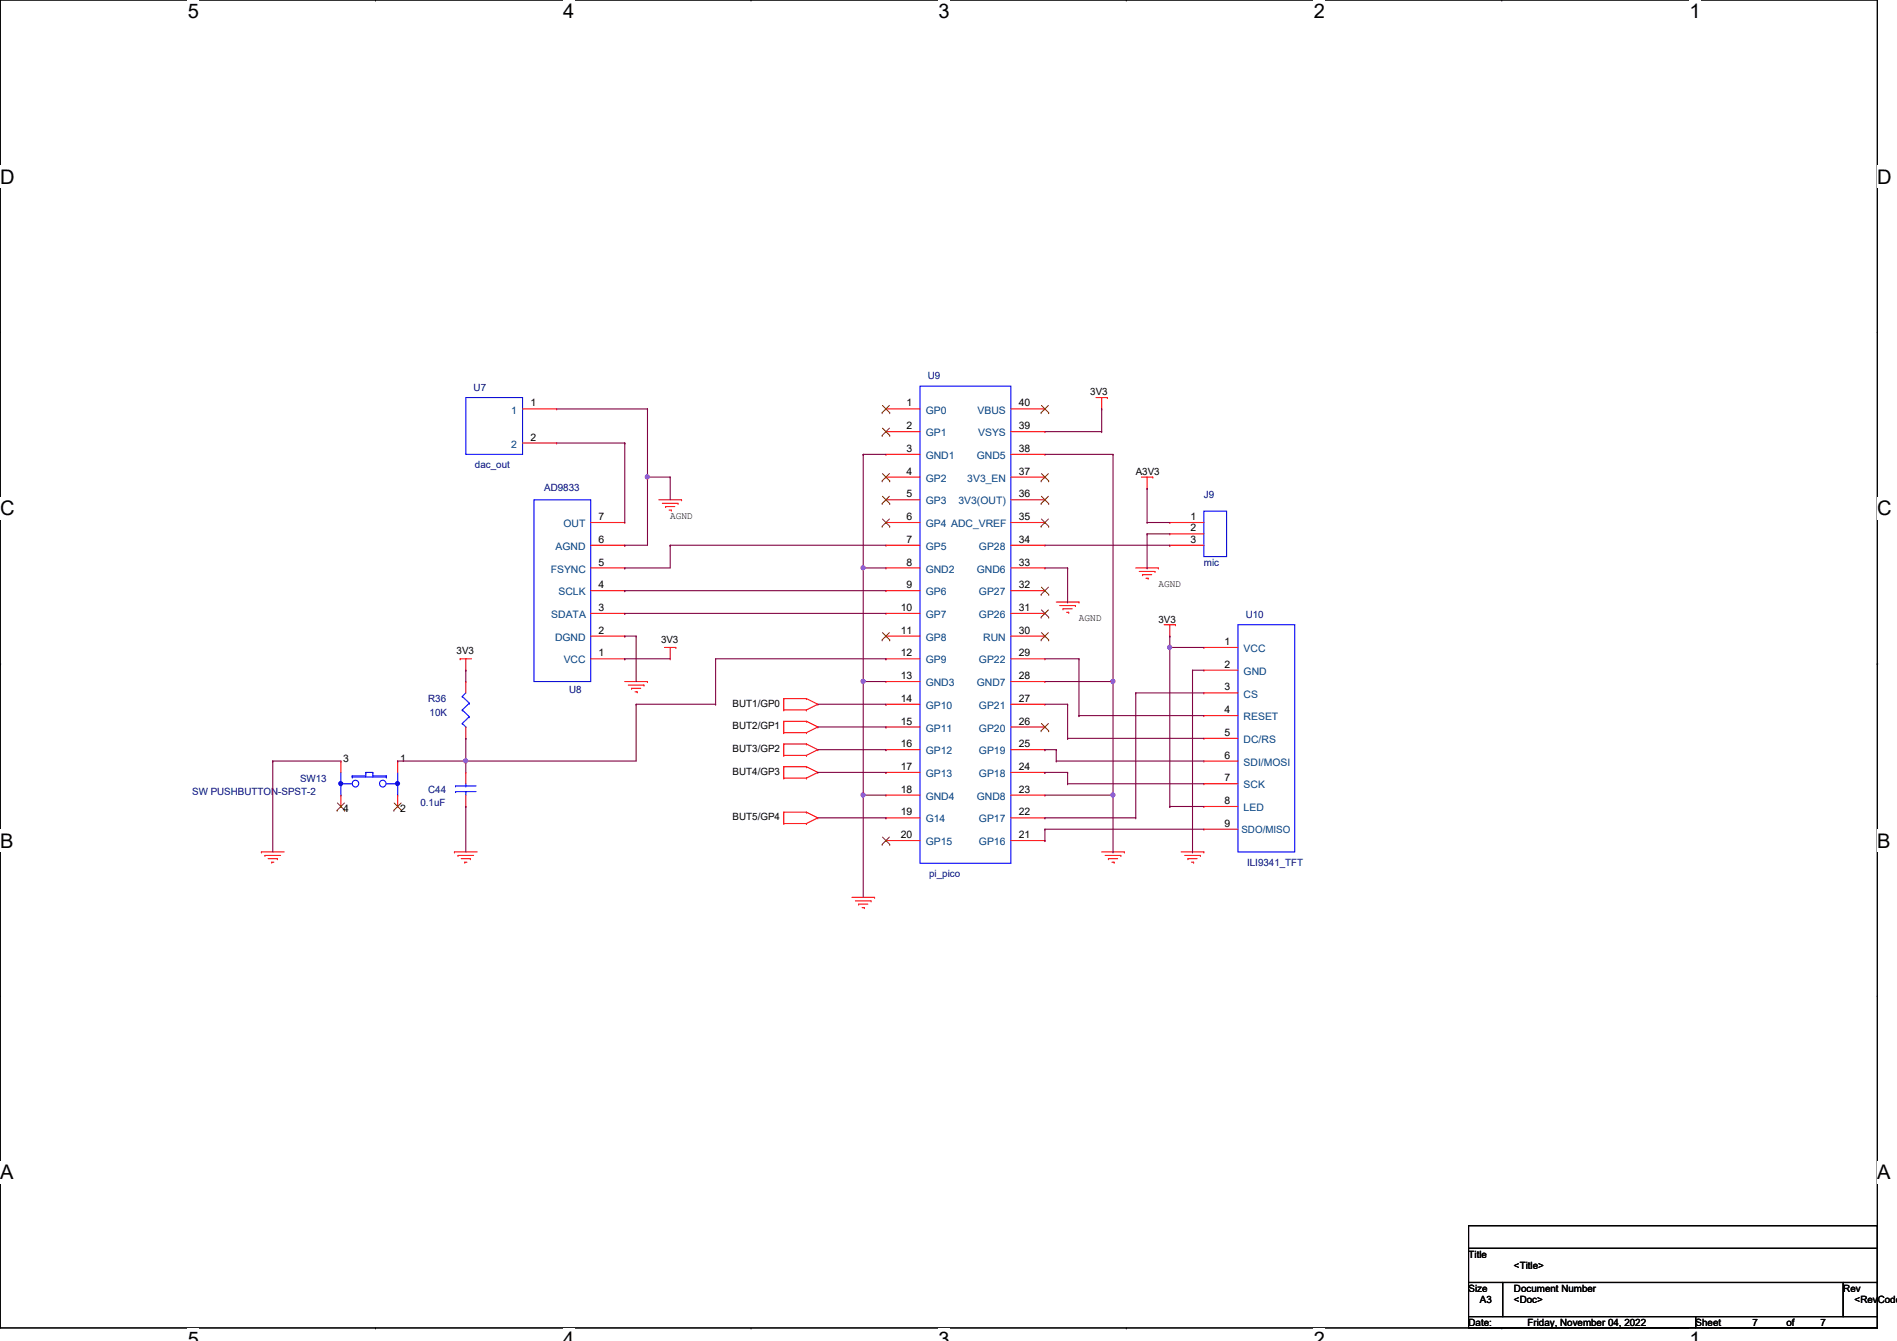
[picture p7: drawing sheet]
<svg xmlns="http://www.w3.org/2000/svg" width="297mm" height="210mm" viewBox="0 0 297 210" stroke-linecap="round" stroke-linejoin="round" font-family="sans-serif">
<path d="M0 0h294v207.9h-294z" fill="none" stroke="#000" stroke-width=".17"/>
<g fill="#fff">
<path d="M29.4 0h1.8v3.5h-1.8z"/>
<path d="M29.4 207.9h1.8v2h-1.8z"/>
</g>
<path d="M58.8 0h.1M58.8 207.9h.1" fill="none" stroke="#000" stroke-width=".17"/>
<g fill="#fff">
<path d="M88.2 0h1.7v3.5h-1.7z"/>
<path d="M88.2 207.9h1.7v2h-1.7z"/>
</g>
<path d="M117.6 0h.1M117.6 207.9h.1" fill="none" stroke="#000" stroke-width=".17"/>
<g fill="#fff">
<path d="M147 0h1.7v3.5h-1.7z"/>
<path d="M147 207.9h1.7v2h-1.7z"/>
</g>
<path d="M176.4 0h.1M176.4 207.9h.1" fill="none" stroke="#000" stroke-width=".17"/>
<g fill="#fff">
<path d="M205.7 0h1.8v3.5h-1.8z"/>
<path d="M205.7 207.9h1.8v2h-1.8z"/>
</g>
<path d="M235.2 0h.1M235.2 207.9h.1" fill="none" stroke="#000" stroke-width=".17"/>
<g fill="#fff">
<path d="M264.5 0h1.8v3.5h-1.8z"/>
<path d="M264.5 207.9h1.8v2h-1.8z"/>
<path d="M0 26h2.3v3.4h-2.3z"/>
<path d="M294 26h2.2v3.4h-2.2z"/>
<path d="M0 77.9h2.3v3.5h-2.3z"/>
<path d="M294 77.9h2.2v3.5h-2.2z"/>
</g>
<path d="M0 51.9h.1M294 51.9h.1" fill="none" stroke="#000" stroke-width=".17"/>
<g fill="#fff">
<path d="M0 129.9h2.1v3.4h-2.1z"/>
<path d="M294 129.9h2v3.4h-2z"/>
</g>
<path d="M0 103.9h.1M294 103.9h.1" fill="none" stroke="#000" stroke-width=".17"/>
<path d="M0 103.9h.1M294 103.9h.1" fill="none" stroke="#000" stroke-width=".16"/>
<g fill="#fff">
<path d="M0 181.8h2.1v3.5h-2.1z"/>
<path d="M294 181.8h2v3.5h-2z"/>
</g>
<path d="M0 155.9h.1M294 155.9h.1M230 191.9h64v3.5h-64zM230 195.4h64v5.3h-64zM230 200.7h5.3v5.4h-5.3zM230 206.1h35.5v1.8h-35.5zM235.3 200.7h53.3v5.4h-53.3zM265.5 206.1h28.5v1.8h-28.5zM288.6 200.7h5.4v5.4h-5.4z" fill="none" stroke="#000" stroke-width=".17"/>
<g fill="none" stroke="#f00" stroke-width=".17">
<path d="M81.8 64h5.4M81.8 69.3h5.4M87.2 64h.1M87.2 69.3h.1M103.2 78.2h3.5M103.7 78.8h2.5M104.2 79.3h.1M104.2 79.3h1.5M104.8 79.8h.3M105.1 79.8h.1M106.2 78.8h.1M106.7 78.2h.1"/>
<path d="M138.7 64h.1M138.7 67.6h.1M138.7 71.1h.1M138.7 74.7h.1M138.7 78.2h.1M138.7 78.2h5.4M138.7 74.7h5.4M138.7 64h5.4M138.7 67.6h5.4M138.7 71.1h5.4M158.3 78.2h5.3M158.3 74.7h5.3"/>
<path d="M158.3 64h5.3M158.3 67.6h5.3M158.3 71.1h5.3M163.6 64h.1M163.6 67.6h.1M163.6 71.1h.1M163.6 74.7h.1M163.6 78.2h.1M171.6 62.2h1.8M172.5 64h.1M172.5 62.2v1.8M173.4 62.2h.1"/>
<path d="M178.7 74.7h1.8M179.6 76.5h.1M179.6 74.7v1.8M180.5 74.7h.1M92.5 88.9h5.3M92.5 81.8h5.3M92.5 85.3h5.3M92.5 92.5h5.3M92.5 96h5.3M92.5 99.6h5.3M97.8 99.6h.1M97.8 96h.1"/>
<path d="M97.8 92.5h.1M97.8 88.9h.1M97.8 85.3h.1M97.8 81.8h.1M138.7 81.8h.1M138.7 85.3h.1M138.7 88.9h.1M138.7 92.5h.1M138.7 96h.1M138.7 99.6h.1M138.7 88.9h5.4M138.7 81.8h5.4"/>
<path d="M138.7 85.3h5.4M138.7 92.5h5.4M138.7 96h5.4M138.7 99.6h5.4M158.3 88.9h5.3M158.3 81.8h5.3M158.3 85.3h5.3M158.3 92.5h5.3M158.3 96h5.3M158.3 99.6h5.3M163.6 81.8h.1M163.6 85.3h.1"/>
<path d="M163.6 88.9h.1M163.6 92.5h.1M163.6 96h.1M163.6 99.6h.1M165.4 94.2h3.5M165.9 94.8h2.5M166.5 95.3h.1M166.5 95.3h1.4M167 95.8h.3M167.3 95.8h.1M168.4 94.8h.1M168.9 94.2h.1"/>
<path d="M177.8 88.9h3.6M178.4 89.5h2.4M178.9 90h.1M178.9 90h1.4M179.4 90.5h.4M179.8 90.5h.1M180.8 89.5h.1M181.4 88.9h.1M182.3 97.8h1.8M183.2 99.6h.1M183.2 97.8v1.8M184.1 97.8h.1"/>
<path d="M72 103.1h.1M72 103.1h1.8M72.9 104.9h.1M72.9 106.7h.1M72.9 115.6h.1M72.9 103.1v1.8M72.9 106.7v1.8M72.9 113.8v1.8M92.5 103.1h5.3M97.8 103.1h.1M97.8 106.7h3.6M98.4 107.2h2.4"/>
<path d="M98.9 107.7h.1M98.9 107.7h1.4M99.4 108.3h.4M99.8 108.3h.1M100.8 107.2h.1M101.4 106.7h.1M104.1 101.3h1.7M104.9 103.1h.1M104.9 101.3v1.8M105.8 101.3h.1M122.7 111.1h.1M122.7 109.3h.1"/>
<path d="M122.7 114.7h.1M122.7 112.9h.1M122.7 118.2h.1M122.7 116.5h.1M122.7 111.1h3.6M122.7 109.3v1.8M122.7 112.9v1.8M122.7 116.5v1.7M122.7 109.3h3.6M122.7 114.7h3.6M122.7 112.9h3.6M122.7 118.2h3.6"/>
<path d="M122.7 116.5h3.6M126.3 111.1h.1M126.3 109.3h.1M126.3 114.7h.1M126.3 112.9h.1M126.3 118.2h.1M126.3 116.5h.1M126.3 109.3l1.8 .9M126.3 112.9l1.8 .9M126.3 116.5l1.8 .8M128.1 110.2h.1M128.1 113.8h.1"/>
<path d="M128.1 117.3h.1M128.1 110.2l-1.8 .9M128.1 113.8l-1.8 .9M128.1 117.3l-1.8 .9M138.7 103.1h.1M138.7 106.7h.1M138.7 110.2h.1M138.7 113.8h.1M138.7 117.3h.1M138.7 106.7h5.4M138.7 103.1h5.4M138.7 110.2h5.4"/>
<path d="M138.7 113.8h5.4M138.7 117.3h5.4M158.3 106.7h5.3M158.3 103.1h5.3M158.3 110.2h5.3M158.3 113.8h5.3M158.3 117.3h5.3M163.6 103.1h.1M163.6 106.7h.1M163.6 110.2h.1M163.6 113.8h.1M163.6 117.3h.1"/>
<path d="M40.9 133.3h.1M40.9 133.3h3.6M41.5 133.9h.1M41.5 133.9h2.4M42 134.4h1.4M42.5 135h.1M42.5 135h.4M43.4 134.4h.1M71.2 133.3h.1M71.2 133.3h3.5M71.7 133.9h.1M71.7 133.9h2.5"/>
<path d="M72.2 134.4h1.5M72.8 135h.1M72.8 135h.3M72.9 120.9h.1M72.9 126.2h.1M72.9 120.9v1.8M72.9 124.5v1.7M73.7 134.4h.1M122.7 121.8h.1M122.7 120h.1M122.7 128.9h.1M122.7 127.1h.1"/>
<path d="M122.7 120v1.8M122.7 127.1v1.8M122.7 121.8h3.6M122.7 120h3.6M122.7 128.9h3.6M122.7 127.1h3.6M126.3 121.8h.1M126.3 120h.1M126.3 128.9h.1M126.3 127.1h.1M126.3 120l1.8 .9M126.3 127.1l1.8 .9"/>
<path d="M128.1 120.9h.1M128.1 128h.1M128.1 120.9l-1.8 .9M128.1 128l-1.8 .9M138.7 120.9h.1M138.7 124.5h.1M138.7 128h.1M138.7 131.6h.1M138.7 120.9h5.4M138.7 124.5h5.4M138.7 128h5.4M138.7 131.6h5.4"/>
<path d="M158.3 120.9h5.3M158.3 124.5h5.3M158.3 128h5.3M158.3 131.6h5.3M163.6 120.9h.1M163.6 124.5h.1M163.6 128h.1M163.6 131.6h.1M172.5 133.3h3.6M173.1 133.9h2.4M173.6 134.4h.1M173.6 134.4h1.4"/>
<path d="M174.1 135h.4M174.5 135h.1M175.5 133.9h.1M176.1 133.3h.1M185 133.3h3.5M185.5 133.9h2.5M186 134.4h.1M186 134.4h1.4M186.6 135h.3M186.9 135h.1M188 133.9h.1M188.5 133.3h.1"/>
<path d="M133.4 140.5h3.5M133.9 141h2.5M134.4 141.5h.1M134.4 141.5h1.5M135 142.1h.3M135.3 142.1h.1M136.4 141h.1M136.9 140.5h.1"/>
</g>
<g fill="none" stroke="#00f" stroke-width=".17">
<path d="M72.9 62.2h8.9v8.9h-8.9zM83.6 78.2h8.9v28.5h-8.9zM144.1 60.5h14.2v74.6h-14.2zM72.4 109h.1M72.4 111.1h.1M72.4 113.2h.1M72.4 109l1.1 1.1M72.4 111.1l1.1 1.1M72.4 113.2l.5 .6M72.9 113.8h.1M72.9 108.5l-.5 .5M73.5 110.1h.1"/>
<path d="M73.5 112.2h.1M73.5 110.1l-1.1 1M73.5 112.2l-1.1 1M53.4 122.7h.1M53.4 124.5h.1M53.4 122.7h1.8M53.4 120.9v3.6M55.2 121.6h.1M55.2 121.5h.1M55.2 121.6h5.3M55.2 121.5v.1M55.2 121.5h2.1"/>
<path d="M57.3 121.5h.1M57.3 120.9h.1M57.3 120.9v.6M57.3 120.9h1.1M58.4 120.9h.1M58.4 121.5h.1M58.4 121.5h2.1M58.4 120.9v.6M60.5 121.5h.1M60.5 121.6h.1M60.5 121.5v.1M60.5 122.7h1.8"/>
<path d="M62.3 122.7h.1M62.3 124.5h.1M62.3 120.9v3.6M71.3 123.9h.1M71.3 123h.1M71.3 123.9h3.2M71.3 123h3.2M72.9 123h.1M72.9 123.9h.1M72.9 122.7v.3M72.9 123.9v.6"/>
<circle cx="55.7" cy="122.7" r=".52"/>
<circle cx="59.9" cy="122.7" r=".52"/>
</g>
<g fill="none" stroke="#804000" stroke-width=".16">
<path d="M138.1 64.6h.1M138.1 68.2h.1M138.1 75.3h.1M138.1 78.8h.1M138.2 63.5l1.1 1.1M138.2 67l1.1 1.2M138.2 74.1l1.1 1.2M138.2 77.7l1.1 1.1M139.3 63.5l-1.2 1.1M139.3 67l-1.2 1.2M139.3 74.1l-1.2 1.2M139.3 77.7l-1.2 1.1"/>
<path d="M139.3 64.6h.1M139.3 68.2h.1M139.3 75.3h.1M139.3 78.8h.1M163 64.6h.1M163 75.3h.1M163 78.8h.1M163.1 63.5l1.1 1.1M163.1 74.1l1.1 1.2M163.1 77.7l1.1 1.1M164.2 63.5l-1.2 1.1M164.2 74.1l-1.2 1.2"/>
<path d="M164.2 77.7l-1.2 1.1M164.2 64.6h.1M164.2 75.3h.1M164.2 78.8h.1M138.1 82.4h.1M138.2 81.2l1.1 1.2M138.2 99l1.1 1.2M139.3 81.2l-1.2 1.2M139.3 99l-1.2 1.2M139.3 82.4h.1M163 82.4h.1M163 93h.1"/>
<path d="M163 96.6h.1M163.1 81.2l1.1 1.2M163.1 91.9l1.1 1.1M163.1 95.5l1.1 1.1M163.1 99l1.1 1.2M164.2 81.2l-1.2 1.2M164.2 91.9l-1.2 1.1M164.2 95.5l-1.2 1.1M164.2 99l-1.2 1.2M164.2 82.4h.1M164.2 93h.1M164.2 96.6h.1"/>
<path d="M138.1 100.2h.1M139.3 100.2h.1M163 100.2h.1M163 114.4h.1M163.1 113.2l1.1 1.2M164.2 113.2l-1.2 1.2M164.2 100.2h.1M164.2 114.4h.1M138.1 132.2h.1M138.2 131l1.1 1.2M139.3 131l-1.2 1.2M139.3 132.2h.1"/>
</g>
<circle cx="53.4" cy="122.7" r=".32" fill="#00f"/>
<circle cx="53.4" cy="122.7" r=".32" fill="none" stroke="#00f" stroke-width=".17"/>
<circle cx="62.2" cy="122.7" r=".32" fill="#00f"/>
<g fill="none" stroke="#00f" stroke-width=".17">
<path d="M188.5 80h3.6v7.1h-3.6zM193.8 97.8h8.9v35.5h-8.9z"/>
<circle cx="62.2" cy="122.7" r=".32"/>
</g>
<g fill="none" stroke="#f00" stroke-width=".17">
<path d="M183.2 81.8h.1M183.2 83.6h.1M183.2 85.3h.1M183.2 81.8h5.3M183.2 83.6h5.3M183.2 85.3h5.3M53.4 119.1h.1M53.4 119.1v1.8M62.3 119.1h.1M62.3 119.1v1.8M188.5 101.3h.1M188.5 104.9h.1"/>
<path d="M188.5 108.5h.1M188.5 112h.1M188.5 115.6h.1M188.5 119.1h.1M188.5 101.3h5.3M188.5 104.9h5.3M188.5 108.5h5.3M188.5 112h5.3M188.5 115.6h5.3M188.5 119.1h5.3M53.4 126.2h.1M53.4 124.5v1.7"/>
<path d="M62.3 126.2h.1M62.3 124.5v1.7M188.5 122.7h.1M188.5 126.2h.1M188.5 129.8h.1M188.5 122.7h5.3M188.5 126.2h5.3M188.5 129.8h5.3"/>
</g>
<path d="M52.8 126.8h.1M52.8 125.7l1.2 1.1M53.9 125.7l-1.1 1.1M54 126.8h.1M61.7 126.8h.1M61.7 125.7l1.2 1.1M62.8 125.7l-1.1 1.1M62.9 126.8h.1" fill="none" stroke="#804000" stroke-width=".16"/>
<g fill="none" stroke="#800040" stroke-width=".17">
<path d="M87.2 69.3h10.6M87.2 64h14.2M97.8 69.3h.1M97.8 69.3v12.5M101.4 64h.1M101.4 74.7h.1M101.4 64v21.3h-3.6M101.4 74.7h3.5M104.9 74.7h.1M104.9 74.7v3.5M163.6 67.6h8.9M172.5 67.6h.1"/>
<path d="M172.5 64h.1M172.5 64v3.6M97.8 96h.1M97.8 92.5h.1M97.8 88.9h.1M97.8 85.3h.1M97.8 99.6h.1M97.8 96h40.9M97.8 92.5h40.9M97.8 99.6h1.8M99.6 99.6h.1M99.6 99.6v7.1"/>
<path d="M104.9 85.3h.1M104.9 85.3v3.6h-7.1M104.9 85.3h33.8M97.8 103.1h.1M97.8 103.1h7.1"/>
</g>
<circle cx="101.4" cy="74.6" r=".32" fill="#f0f"/>
<circle cx="101.4" cy="74.6" r=".32" fill="none" stroke="#f0f" stroke-width=".17"/>
<path d="M163.6 71.1h10.7M174.3 71.1h.1M174.3 71.1v35.6M174.3 106.7h.1" fill="none" stroke="#800040" stroke-width=".17"/>
<circle cx="174.3" cy="106.7" r=".32" fill="#f0f"/>
<circle cx="174.3" cy="106.7" r=".32" fill="none" stroke="#f0f" stroke-width=".17"/>
<g fill="none" stroke="#800040" stroke-width=".17">
<path d="M135.2 71.1h.1M135.2 71.1h3.5M135.2 88.9v17.8M183.2 99.6h.1M183.2 99.6v1.7M135.2 106.7h.1M135.2 106.7h3.5M163.6 117.3h.1M163.6 103.1h5.3M163.6 110.2h3.6M163.6 117.3h1.8M165.4 119.1h.1"/>
<path d="M165.4 117.3h.1M165.4 119.1h23.1M165.4 117.3v1.8M167.2 110.2h.1M167.2 115.6h.1M167.2 110.2v5.4M167.2 115.6h21.3M168.9 103.1h.1M168.9 112h.1M168.9 103.1v8.9M168.9 112h19.6M177.8 108.5h.1"/>
<path d="M177.8 108.5h10.7M177.8 108.5v19.5M186.7 104.9h.1M186.7 104.9h1.8M186.7 104.9v28.4M163.6 128h.1M163.6 120.9h.1M163.6 129.8h.1M163.6 131.6h.1M163.6 128h14.2M163.6 120.9h3.6M163.6 129.8h24.9"/>
<path d="M163.6 129.8v1.8M167.2 122.7h.1M167.2 120.9h.1M167.2 120.9v1.8M167.2 122.7h21.3M177.8 128h.1M183.2 126.2h.1M183.2 126.2h5.3M186.7 133.3h.1"/>
</g>
<circle cx="135.1" cy="88.9" r=".32" fill="#f0f"/>
<circle cx="135.1" cy="88.9" r=".32" fill="none" stroke="#f0f" stroke-width=".17"/>
<circle cx="135.1" cy="106.7" r=".32" fill="#f0f"/>
<circle cx="135.1" cy="106.7" r=".32" fill="none" stroke="#f0f" stroke-width=".17"/>
<path d="M163.6 106.7h10.7M174.3 106.7h.1M174.3 106.7v17.8M135.2 124.5h.1M135.2 124.5h3.5M135.2 124.5v16M174.3 124.5h.1" fill="none" stroke="#800040" stroke-width=".17"/>
<circle cx="135.1" cy="124.4" r=".32" fill="#f0f"/>
<circle cx="135.1" cy="124.4" r=".32" fill="none" stroke="#f0f" stroke-width=".17"/>
<path d="M135.2 71.1h.1M135.2 71.1v17.8M135.2 88.9h.1M135.2 88.9h3.5M135.2 106.7v17.8M135.2 124.5h.1M163.6 124.5h10.7M174.3 124.5h.1M174.3 133.3h.1M174.3 124.5v8.8" fill="none" stroke="#800040" stroke-width=".17"/>
<circle cx="174.3" cy="124.4" r=".32" fill="#f0f"/>
<circle cx="174.3" cy="124.4" r=".32" fill="none" stroke="#f0f" stroke-width=".17"/>
<path d="M183.2 101.3h.1M183.2 101.3h5.3M183.2 101.3v24.9M183.2 126.2h.1" fill="none" stroke="#800040" stroke-width=".17"/>
<circle cx="183.1" cy="101.3" r=".32" fill="#f0f"/>
<circle cx="183.1" cy="101.3" r=".32" fill="none" stroke="#f0f" stroke-width=".17"/>
<g fill="none" stroke="#800040" stroke-width=".17">
<path d="M179.6 76.5h.1M179.6 76.5v5.3M163.6 85.3h19.6M163.6 88.9h3.6M167.2 94.2h.1M167.2 88.9h.1M167.2 88.9v5.3M179.6 81.8h.1M179.6 83.6h.1M179.6 88.9h.1M179.6 81.8h3.6M179.6 83.6v5.3"/>
<path d="M179.6 83.6h3.6M183.2 85.3h.1M72.9 104.9h.1M72.9 115.6h.1M72.9 119.1h.1M72.9 104.9v1.8M72.9 115.6v3.5M72.9 119.1h26.7M128.1 110.2h10.6M128.1 113.8h10.6M128.1 117.3h10.6M138.7 110.2h.1"/>
<path d="M138.7 113.8h.1M138.7 117.3h.1M128.1 120.9h10.6M128.1 128h10.6M138.7 120.9h.1M138.7 128h.1"/>
</g>
<circle cx="72.9" cy="119.1" r=".32" fill="#f0f"/>
<circle cx="72.9" cy="119.1" r=".32" fill="none" stroke="#f0f" stroke-width=".17"/>
<g fill="none" stroke="#800040" stroke-width=".17">
<path d="M42.7 119.1h.1M42.7 119.1h10.7M42.7 119.1v14.2M62.3 119.1h.1M62.3 119.1h10.6M72.9 119.1h.1M72.9 119.1v1.8M99.6 110.2h.1M99.6 110.2v8.9M99.6 110.2h12.5M112.1 110.2h.1M112.1 103.1h.1"/>
<path d="M112.1 103.1v7.1M112.1 103.1h26.6M138.7 103.1h.1M72.9 126.2h.1M72.9 126.2v7.1"/>
</g>
<circle cx="101.4" cy="74.6" r=".32" fill="#f0f"/>
<circle cx="101.4" cy="74.6" r=".32" fill="none" stroke="#f0f" stroke-width=".17"/>
<circle cx="174.3" cy="106.7" r=".32" fill="#f0f"/>
<circle cx="174.3" cy="106.7" r=".32" fill="none" stroke="#f0f" stroke-width=".17"/>
<circle cx="135.1" cy="88.9" r=".32" fill="#f0f"/>
<circle cx="135.1" cy="88.9" r=".32" fill="none" stroke="#f0f" stroke-width=".17"/>
<circle cx="135.1" cy="106.7" r=".32" fill="#f0f"/>
<circle cx="135.1" cy="106.7" r=".32" fill="none" stroke="#f0f" stroke-width=".17"/>
<circle cx="135.1" cy="124.4" r=".32" fill="#f0f"/>
<circle cx="135.1" cy="124.4" r=".32" fill="none" stroke="#f0f" stroke-width=".17"/>
<circle cx="174.3" cy="124.4" r=".32" fill="#f0f"/>
<circle cx="174.3" cy="124.4" r=".32" fill="none" stroke="#f0f" stroke-width=".17"/>
<circle cx="183.1" cy="101.3" r=".32" fill="#f0f"/>
<circle cx="183.1" cy="101.3" r=".32" fill="none" stroke="#f0f" stroke-width=".17"/>
<circle cx="72.9" cy="119.1" r=".32" fill="#f0f"/>
<circle cx="72.9" cy="119.1" r=".32" fill="none" stroke="#f0f" stroke-width=".17"/>
<g font-size="3.1">
<text x="29.4" y="2.8">5</text>
<text x="88.2" y="2.8">4</text>
<text x="147" y="2.8">3</text>
<text x="205.7" y="2.8">2</text>
<text x="264.5" y="2.8">1</text>
<text x="0" y="28.7">D</text>
<text x="294" y="28.7">D</text>
<text x="0" y="80.7">C</text>
<text x="294" y="80.7">C</text>
<text x="0" y="132.7">B</text>
<text x="294" y="132.7">B</text>
<text x="0" y="184.6">A</text>
<text x="294" y="184.6">A</text>
<text x="29.4" y="210.7">5</text>
<text x="88.2" y="210.7">4</text>
<text x="147" y="210.7">3</text>
<text x="205.7" y="210.7">2</text>
<text x="264.5" y="210.7">1</text>
</g>
<g font-size="1.6" fill="#000080">
<text x="145.3" y="59.4">U9</text>
<text x="74.2" y="61.2">U7</text>
<text x="74.4" y="73.3">dac_out</text>
<text x="85.2" y="76.8">AD9833</text>
<text x="188.5" y="77.9">J9</text>
<text x="188.5" y="88.6">mic</text>
<text x="195.1" y="96.7">U10</text>
<text x="67.1" y="109.9">R36</text>
<text x="67.3" y="112">10K</text>
<text x="89.1" y="108.5">U8</text>
<text x="30.1" y="124.5">SW PUSHBUTTON-SPST-2</text>
<text x="47" y="122.3">SW13</text>
<text x="67.1" y="124.1">C44</text>
<text x="65.8" y="126.2">0.1uF</text>
<text x="145.5" y="137.3">pi_pico</text>
<text x="195.3" y="135.5">ILI9341_TFT</text>
</g>
<g font-size="1.6" fill="#004080">
<text x="80" y="64.7">1</text>
<text x="144.9" y="64.7">GP0</text>
<text x="153.1" y="64.7">VBUS</text>
<text x="80" y="70.1">2</text>
<text x="144.9" y="68.3">GP1</text>
<text x="144.9" y="71.8">GND1</text>
<text x="152.9" y="71.8">GND5</text>
<text x="153.2" y="68.3">VSYS</text>
<text x="144.9" y="75.4">GP2</text>
<text x="151.5" y="75.4">3V3_EN</text>
<text x="88.2" y="82.5">OUT</text>
<text x="144.9" y="79">GP3</text>
<text x="144.9" y="82.5">GP4 ADC_VREF</text>
<text x="150.1" y="79">3V3(OUT)</text>
<text x="86.2" y="89.6">FSYNC</text>
<text x="87" y="86.1">AGND</text>
<text x="144.9" y="86.1">GP5</text>
<text x="144.9" y="89.6">GND2</text>
<text x="152.9" y="89.6">GND6</text>
<text x="153.3" y="86.1">GP28</text>
<text x="87.5" y="93.2">SCLK</text>
<text x="144.9" y="93.2">GP6</text>
<text x="153.3" y="93.2">GP27</text>
<text x="86.3" y="96.7">SDATA</text>
<text x="86.9" y="100.3">DGND</text>
<text x="144.9" y="96.7">GP7</text>
<text x="144.9" y="100.3">GP8</text>
<text x="153.3" y="96.7">GP26</text>
<text x="154" y="100.3">RUN</text>
<text x="88.3" y="103.8">VCC</text>
<text x="144.9" y="103.8">GP9</text>
<text x="144.9" y="107.4">GND3</text>
<text x="152.9" y="107.4">GND7</text>
<text x="153.3" y="103.8">GP22</text>
<text x="194.7" y="102.1">VCC</text>
<text x="194.7" y="105.6">GND</text>
<text x="144.9" y="111">GP10</text>
<text x="153.3" y="111">GP21</text>
<text x="194.7" y="109.2">CS</text>
<text x="194.7" y="112.7">RESET</text>
<text x="144.9" y="114.5">GP11</text>
<text x="144.9" y="118.1">GP12</text>
<text x="153.3" y="114.5">GP20</text>
<text x="153.3" y="118.1">GP19</text>
<text x="194.7" y="116.3">DC/RS</text>
<text x="194.7" y="119.8">SDI/MOSI</text>
<text x="144.9" y="121.6">GP13</text>
<text x="144.9" y="125.2">GND4</text>
<text x="152.9" y="125.2">GND8</text>
<text x="153.3" y="121.6">GP18</text>
<text x="194.7" y="123.4">SCK</text>
<text x="144.9" y="128.7">G14</text>
<text x="153.3" y="128.7">GP17</text>
<text x="194.4" y="130.3">SDO/MISO</text>
<text x="194.7" y="127">LED</text>
<text x="144.9" y="132.3">GP15</text>
<text x="153.3" y="132.3">GP16</text>
</g>
<g font-size="1.6">
<text x="83.1" y="63.6">1</text>
<text x="141.9" y="63.6">1</text>
<text x="159.5" y="63.6">40</text>
<text x="170.7" y="61.9">3V3</text>
<text x="83.1" y="69">2</text>
<text x="141.9" y="67.2">2</text>
<text x="141.9" y="70.7">3</text>
<text x="159.5" y="67.2">39</text>
<text x="159.5" y="70.7">38</text>
<text x="141.9" y="74.3">4</text>
<text x="141.9" y="77.9">5</text>
<text x="159.5" y="74.3">37</text>
<text x="159.5" y="77.9">36</text>
<text x="177.8" y="74.3">A3V3</text>
<text x="93.7" y="81.4">7</text>
<text x="104.9" y="81.2">AGND</text>
<text x="141.9" y="81.4">6</text>
<text x="159.5" y="81.4">35</text>
<text x="186.4" y="81.4">1</text>
<text x="186.4" y="83.2">2</text>
<text x="93.7" y="88.5">5</text>
<text x="93.7" y="85">6</text>
<text x="141.9" y="85">7</text>
<text x="141.9" y="88.5">8</text>
<text x="159.5" y="85">34</text>
<text x="159.5" y="88.5">33</text>
<text x="186.4" y="85">3</text>
<text x="93.7" y="95.6">3</text>
<text x="93.7" y="92.1">4</text>
<text x="141.1" y="95.6">10</text>
<text x="141.9" y="92.1">9</text>
<text x="159.5" y="92.1">32</text>
<text x="159.5" y="95.6">31</text>
<text x="181.4" y="91.9">AGND</text>
<text x="93.7" y="99.2">2</text>
<text x="103.5" y="100.7">3V3</text>
<text x="141.1" y="99.2">11</text>
<text x="159.5" y="99.2">30</text>
<text x="168.9" y="97.2">AGND</text>
<text x="181.4" y="97.5">3V3</text>
<text x="191.7" y="101">1</text>
<text x="71.5" y="102.4">3V3</text>
<text x="93.7" y="102.7">1</text>
<text x="141.1" y="102.7">12</text>
<text x="141.1" y="106.3">13</text>
<text x="159.5" y="102.7">29</text>
<text x="159.5" y="106.3">28</text>
<text x="191.7" y="104.5">2</text>
<text x="114.7" y="110.6">BUT1/GP0</text>
<text x="141.1" y="109.9">14</text>
<text x="141.1" y="113.4">15</text>
<text x="159.5" y="109.9">27</text>
<text x="159.5" y="113.4">26</text>
<text x="191.7" y="108.1">3</text>
<text x="191.7" y="111.6">4</text>
<text x="53.8" y="119.3">3</text>
<text x="62.7" y="119.3">1</text>
<text x="114.7" y="114.2">BUT2/GP1</text>
<text x="114.7" y="117.7">BUT3/GP2</text>
<text x="141.1" y="117">16</text>
<text x="159.5" y="117">25</text>
<text x="191.7" y="115.2">5</text>
<text x="191.7" y="118.7">6</text>
<text x="114.7" y="121.3">BUT4/GP3</text>
<text x="141.1" y="120.5">17</text>
<text x="141.1" y="124.1">18</text>
<text x="159.5" y="120.5">24</text>
<text x="159.5" y="124.1">23</text>
<text x="191.7" y="122.3">7</text>
<text x="191.7" y="125.9">8</text>
<text x="53.8" y="127.1">4</text>
<text x="62.7" y="127.1">2</text>
<text x="114.7" y="128.4">BUT5/GP4</text>
<text x="141.1" y="127.6">19</text>
<text x="141.1" y="131.2">20</text>
<text x="159.5" y="127.6">22</text>
<text x="159.5" y="131.2">21</text>
<text x="191.7" y="129.4">9</text>
<text x="230" y="196.8">Title</text>
<text x="230" y="202.2">Size</text>
<text x="231.7" y="204">A3</text>
<text x="237.1" y="202.2">Document Number</text>
<text x="237.1" y="198.6">&lt;Title&gt;</text>
<text x="237.1" y="204">&lt;Doc&gt;</text>
<text x="288.6" y="202.2">Rev</text>
<text x="290.4" y="204">&lt;RevCode&gt;</text>
<text x="230" y="207.5">Date:</text>
<text x="239.2" y="207.5">Friday, November 04, 2022</text>
<text x="265.5" y="207.5">Sheet</text>
<text x="274.4" y="207.5">7</text>
<text x="279.7" y="207.5">of</text>
<text x="285.1" y="207.5">7</text>
</g>
</svg>
